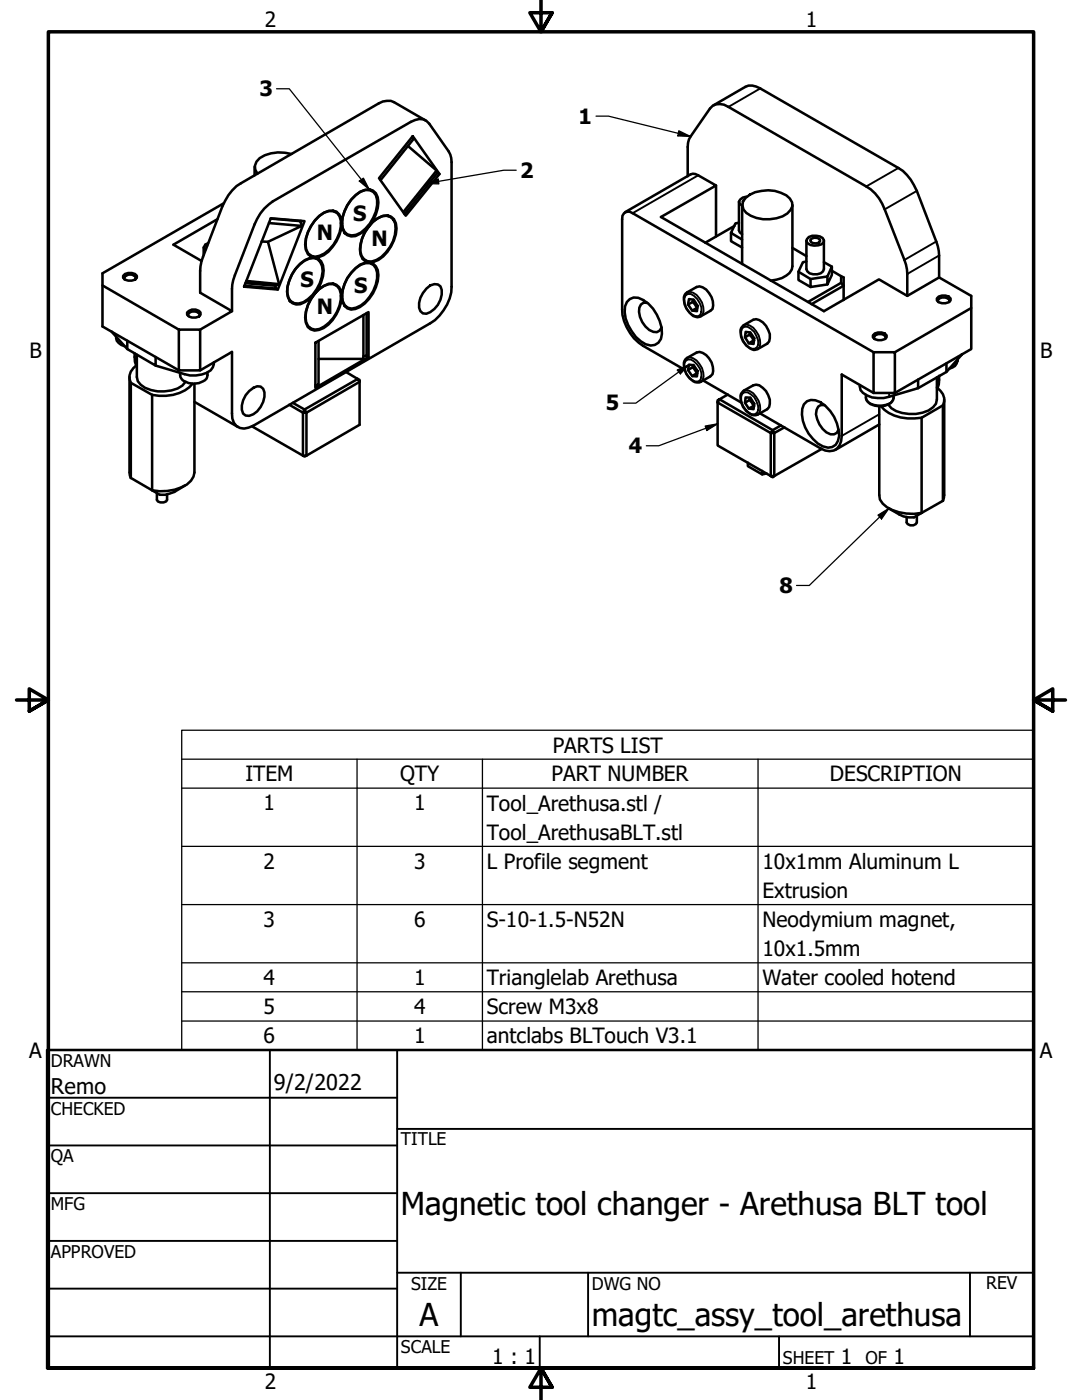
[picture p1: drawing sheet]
<svg xmlns="http://www.w3.org/2000/svg" width="216mm" height="279mm" viewBox="0 0 216 279" stroke-linecap="round" stroke-linejoin="round" font-family="sans-serif">
<!-- layer: Visible (ANSI) -->
<g fill="none" stroke="#000" stroke-width=".51">
<path d="M50.8 33.3v1.7M58.2 30.7a7.8 7.8 0 0 0-6.4 .9 2.06 2.06 0 0 0-.4 3.1M71.1 38.9a2.46 2.46 0 0 1 3.9 0 7 7 0 0 1-3 7.5 2.23 2.23 0 0 1-3.6-.9 7.4 7.4 0 0 1 2.7-6.6zM73.7 37.8l.6 .3M73.8 37.8h.1M81.4 29.1l5.7 4.9-6.6 8.4M82.2 27.3l.4 .3-6.7 8.3M82.4 27.2l5.3 7.5-6.7 8.4-5.4-7.5zM85 24.1l-6.4-3.7a3.3 3.3 0 0 0-3 .2l-27.5 16a9 9 0 0 0-3.7 4.5l-4.2 11.1-.3 1.8v4.4l6.4 3.7-6.4 3.7M87 34.2l.3 .3-6.6 8.2M87.3 34.5l.4 .2M137.2 35.2v-5.9l.3-1.5 4.2-6.1a2.57 2.57 0 0 1 3.7-.4l27.4 15.9a8.2 8.2 0 0 1 3.7 4.6l4.3 11 .2 1.9v4.4"/>
<path d="M142.4 21l6.3-3.7a2.99 2.99 0 0 1 3 .4l27.6 15.8a9 9 0 0 1 3.6 4.6l4.2 11 .3 1.9v4.4M142.9 37v10.2M148.4 39.9l-.2 .4M148.8 39.5a6.9 6.9 0 0 1 8.8 .1 1.89 1.89 0 0 1-.5 3 7.5 7.5 0 0 1-8.2-.1 1.95 1.95 0 0 1-.1-3zM149 39.2l-.8 .2-.5 .4-.3 .5 .2 .4 .5 .3M20.4 57l15.3 8.8M24.8 55.8v-.4a1.45 1.45 0 0 1 2.3 0v.4M25 54.7a1.96 1.96 0 0 1 2.3 .4v.3a1.84 1.84 0 0 1-2.7 0v-.3zM25.1 55l-.1 .1M26.8 55l.1 .1M40.6 49.4v1.5M41.3 49l-.3-.2-.4 .6 .5 .3"/>
<path d="M41.5 48.5l-.5 .3M43.4 43.8l-8.8 5 5.6 3.3M44.6 40.6l-24.2 13.9v10.7l15.3 8.7M48.8 57l6.3 .6-.2-.6M49.1 56.1l6.6 .6-.8 .3-5.9-.5M52.2 48.2l1.3 .1 2.2 8.4M53.7 44.5l6.5 .6-6.7 3.2M54 43.6l5.9 .5 .3 1M54 43.6l6.8 .5-5.4 13.7-6.7-.6zM55.1 57.6l.3 .2M59.8 52.8a3.3 3.3 0 0 1 3.5-1.1 3.2 3.2 0 0 1 .9 3.6 8 8 0 0 1-3.7 5 2.09 2.09 0 0 1-3.2-1.8 7.6 7.6 0 0 1 2.5-5.7zM60.1 44.1h-.2"/>
<path d="M61.5 50.7h.1M61.5 50.7l.5 .3M62.2 51.1l.5 .3M62.6 58.6l.1 .1M62.8 51.4l.6 .3M62.9 51.4h.1M63.6 43.2a3.2 3.2 0 0 1 3.5-1l.6 .6 .4 .8 .1 1a8.3 8.3 0 0 1 3.6-6.3 2.25 2.25 0 0 1 3.2 .2 4.6 4.6 0 0 1 0 4.3l-.6 1.2-.7 1.1a5 5 0 0 1 3.6-2.1 2.26 2.26 0 0 1 1.8 2.6 8.3 8.3 0 0 1-3.6 6.3l-1 .4-.8 .1a2.25 2.25 0 0 1 1.8 2.5 7.7 7.7 0 0 1-4.6 6.8 1.95 1.95 0 0 1-2.6-1.5l-.1-1a8.3 8.3 0 0 1-3.6 6.3 2.25 2.25 0 0 1-3.2-.3 4.6 4.6 0 0 1 0-4.2l.6-1.2 .7-1.1a5 5 0 0 1-3.6 2.1 2.26 2.26 0 0 1-1.8-2.6 8.3 8.3 0 0 1 3.6-6.3l.9-.4 .9-.1a2.25 2.25 0 0 1-1.8-2.6 8.2 8.2 0 0 1 2.7-5.6zM63.8 43.1a2.75 2.75 0 0 1 3.4-.6 3.8 3.8 0 0 1 .6 3.9 6.5 6.5 0 0 1-4.9 4.8 2.14 2.14 0 0 1-1.9-2.5 8 8 0 0 1 2.8-5.6zM63.8 57.7a2.75 2.75 0 0 1 3.4-.6 3.7 3.7 0 0 1 .6 3.9 7.5 7.5 0 0 1-4 4.7 2.09 2.09 0 0 1-2.8-2.5 7.7 7.7 0 0 1 2.8-5.5zM66.4 42l.6 .4M66.4 56.6l.6 .3M66.5 56.6h.1"/>
<path d="M66.5 42v.1M68 44.5l.2 .1M68 59.1l.2 .1M68.2 44.6a2.21 2.21 0 0 0 1.1 2.3 2.21 2.21 0 0 0 2.5-.2l1-.7 .9-.9a7.4 7.4 0 0 0-1.8 5.7l.4 .8 .6 .5 .8 .3a4.3 4.3 0 0 0-3.7 2.1 8 8 0 0 0-1.8 4.7 2.21 2.21 0 0 0-1.1-2.4 2.21 2.21 0 0 0-2.5 .3l-1 .6-.9 1a7.4 7.4 0 0 0 1.8-5.7l-.4-.9-.6-.5-.8-.2a4.3 4.3 0 0 0 3.7-2.1 8 8 0 0 0 1.8-4.7zM68.7 46.5l.6 .3M68.8 46.5h.1M71.1 53.5a2.81 2.81 0 0 1 3.4-.7 3.8 3.8 0 0 1 .5 4 6.3 6.3 0 0 1-4.8 4.8 2.14 2.14 0 0 1-1.9-2.5 7.7 7.7 0 0 1 2.8-5.6zM72.4 51.7h.1M72.4 51.6l.5 .3M73.2 52.1l.5 .3M73.5 45l.2 .1M73.7 52.4l.6 .3"/>
<path d="M73.8 52.4l.1 .1M74.3 44.4a3.2 3.2 0 0 1 3.6-1.1l.6 .5a5.4 5.4 0 0 1-.7 5.5 5.7 5.7 0 0 1-3.6 2.9 2.06 2.06 0 0 1-2.3-2.1 7.6 7.6 0 0 1 2.4-5.7zM77.3 43l.6 .3M77.4 43l.1 .1M85.1 57.6a1.86 1.86 0 0 1 2.8-.4 4.3 4.3 0 0 1-2.8 5.4l-.7-.1a2.4 2.4 0 0 1-.5-3.1zM124.7 42.4l13.1-7.6 .9-.1 4.2 2.3-11 6.3 32.5 18.8 11-6.3 5.6 3.3 6.4-3.7 6.4 3.7v10.6l-15.2 8.7M136.8 58.6l2.2-1.3a2.19 2.19 0 0 1 2.5 1.2 3.6 3.6 0 0 1 .7 3.2l-2.4 1.4a1.63 1.63 0 0 1-2.2-.7 3.1 3.1 0 0 1-.8-3.8zM137.5 59.7l.9 .1 .8 1.2-.1 1.1-1-.1-.8-1.2zM138.4 59.8l-.2 .5-.9 .5M145.9 46.5v1.6l2.2 1.3M146.6 45.1l-5.9 3.4M147.4 40.3v5.7l.2 .4 .5 .3"/>
<path d="M147.4 44.4l-.7 .2-.8 1.9 2.2 1.3M148.1 40.9v11.8M158.1 40.9v12.2a2.88 2.88 0 0 1-2.1 2.4l-2.2 .5M158.1 49.5l2.8 1.6M159.3 54.2v1.7l2.4 1.4M160.9 48v5.7a1.68 1.68 0 0 0 2.2 1l.7-.2 .4-.3 .2-.5v-5.7M160.9 52.2l-.7 .1-.9 1.9 2.4 1.5 3.4-.5 .9-2-1.6-.9M161.4 47.3a2.81 2.81 0 0 1 2.7 .2l.3 .4-.1 .5a2.57 2.57 0 0 1-3.1 .2l-.3-.5 .1-.4zM161.7 55.7v1.6l3.4-.5M161.9 47.6l.6-.2 .6 .1 .5 .3v.3a1.17 1.17 0 0 1-1.9-.2zM166 53.2v1.7l-.9 1.9v-1.6M166 54l2.3 1.4v4.5"/>
<path d="M167.8 55.1v1.4l.5 .5-6.4 3.7M167.8 56.5l-6.6 3.8M186.9 59.6a1.84 1.84 0 0 1 2.8 0v.3a1.84 1.84 0 0 1-2.8 0zM187.5 59.5l-.2 .1M189.1 59.5l.2 .1M22.3 66.2l3.1 3.5v-1.7M23.2 67.2a1.74 1.74 0 0 0 1.6 1.9M25.4 69.7l5.7 3.3v-1.8M25.8 75.2v19.1l.3 1.1M26.1 76.4v19M26.1 76.4l4.3 2.4M26.9 70.5v1.7l.3 .8"/>
<path d="M27.3 72.8a2.8 2.8 0 0 0-1.2 3.6M27.3 70.8v4.4a3.3 3.3 0 0 0 2.9 2.7 8 8 0 0 0 6.2-.9l.6-.8M35.7 65.8h4.2v8.1h-4.2zM37.3 62.4a1.76 1.76 0 0 1 2.7 0v.4a1.76 1.76 0 0 1-2.7 0zM37.6 63.1l-.1-.4a1.43 1.43 0 0 1 2.4 0l-.1 .4M37.8 62.4h-.1M38.4 76.6a8.1 8.1 0 0 1-8 2.2M38.8 76.6v17.7a3.7 3.7 0 0 1-2.7 3 10.1 10.1 0 0 1-5.7 .6v-19.1M39.5 62.4h.2M41.4 74.3a1.56 1.56 0 0 1-.8 1.8 3.5 3.5 0 0 1-4.4-.5l-.2-.4-.1-.8M42.7 72.3a2.14 2.14 0 0 1-1.5 2.1 6.4 6.4 0 0 1-4.4 .3l-5.7-1.7M46.3 62.1v-4.4l.2-1.8 4.3-11.1a9.5 9.5 0 0 1 3.6-4.6l27.6-15.9a2.65 2.65 0 0 1 3.7 .4l3.8 5.5 .5 1.4 .1 25.6a9 9 0 0 1-4.2 7.3l-35.4 20.5a2.69 2.69 0 0 1-3.8-.6l-.3-.9-.1-1v-12.3l-6.4 3.7"/>
<path d="M49.7 78l.8-.6 .8-.3 .7 .1a2.34 2.34 0 0 1 .5 3 4.2 4.2 0 0 1-2.8 2.8l-.7-.1-.5-.4a4 4 0 0 1 1.2-4.5zM57.8 60.1l.6 .3M57.8 60.1h.1M61.5 65.3h.1M61.5 65.2l.5 .3M62.9 68.4l10.6-6.1v8.9l-10.6 6.2zM63.6 68.1v8.7h-.7M68.7 61l.6 .3M68.8 61.1h.1M69 74.2l2.4 1.4 .4 .6v-.4l-.4-.2-10.6 6.1-2.4-1.3M72.5 62.9v8.7h-8.9M73.2 62.5v8.6h-.7"/>
<path d="M73.2 71.1l.3 .1M125.1 60.3a2.17 2.17 0 0 1 3.2-.4 8.2 8.2 0 0 1 3.8 6.7 2.2 2.2 0 0 1-3.3 2.1 8.1 8.1 0 0 1-4.1-7.5zM129.2 60.5l-.7-.1a2.09 2.09 0 0 0-.8 2.8 4.1 4.1 0 0 0 3.4 3.1l.5-.3 .4-.7M136.8 71.7l2.2-1.3a2.25 2.25 0 0 1 2.5 1.1 3.6 3.6 0 0 1 .7 3.2 4.5 4.5 0 0 1-3.1 1.6 3.6 3.6 0 0 1-2.5-4.3zM137.5 72.8l.9 .1 .8 1.1-.1 1.1h-1l-.8-1.2zM138.2 60.3l.9 1.2M138.2 73.3l.9 1.2M138.4 72.8l-.2 .5-.9 .6M139.1 61.4l-1 .6M139.1 74.5l-1 .6M140.3 75.9l7.6 4.4M143.2 79.9l.4-.2-.4 .6z"/>
<path d="M143.6 79.7l10.6 6.2M145.2 78.7l-1.6 1M148.1 65.2l2.2-1.4a2.3 2.3 0 0 1 2.5 1.2 3.2 3.2 0 0 1 .7 3.1 5.2 5.2 0 0 1-3.1 1.7 3.7 3.7 0 0 1-2.5-4.3zM148.4 78l1.9-1.1 .6-.1a3.6 3.6 0 0 1 2.6 4.4 4.2 4.2 0 0 1-3.1 1.7 3.6 3.6 0 0 1-2.5-4.4zM148.8 66.2l.9 .2 .8 1.1-.1 1.1-1-.1-.7-1.2zM148.8 79.3l.9 .1 .8 1.2-.1 1.1-1-.2-.7-1.1zM149.5 66.8l.6 .5 .3 .6M149.5 79.8l.9 1.2M149.7 66.4l-.2 .4-.8 .5M149.7 79.4l-.2 .4-.8 .6M150.5 67.9l-1.1 .6M172.8 78.8a1.87 1.87 0 0 0 1.8 2.2 2.97 2.97 0 0 0 3.6-1.2l.1-.9"/>
<path d="M174.2 66.9a1.84 1.84 0 0 1 2.7 0v.4a1.84 1.84 0 0 1-2.7 0zM174.3 70.3h4.3v8.1h-4.3zM174.3 70.3l-48.1-27.8a1.27 1.27 0 0 0-1.4-.1 1.27 1.27 0 0 0-.7 1.4v17.9a9.2 9.2 0 0 0 4.2 7.3l8.3 4.8M174.3 78.4l-6.3-3.7v12.3a2.67 2.67 0 0 1-2.5 3l-.8-.1-1-.4-12.1-7M174.4 67.6v-.4a1.45 1.45 0 0 1 2.3 0v.4M174.7 66.9h-.1M176.4 66.9h.1M183.2 75.8v1.7l-5.8 1.7a5.2 5.2 0 0 1-5.7-1.3l-.1-1.1M186.9 77.3a2.8 2.8 0 0 1 1.3 3.6M186.9 75.3v4.5a3.3 3.3 0 0 1-2.8 2.6 7.9 7.9 0 0 1-6.2-.9l-.7-.8M187.2 60.3l-.1-.4a1.53 1.53 0 0 1 2.4 0l-.1 .4M187.4 75l-.1 1.7-.2 .8"/>
<path d="M188.4 79.8v19l-.2 1.1M188.8 72.5v1.7l-5.6 3.3M191.1 71.8a1.93 1.93 0 0 1-1.7 1.8M192 70.7l-3.2 3.5M193.8 61.5l-15.2 8.8M26.1 95.4l5.8 3.3a7.5 7.5 0 0 0 5-1.8M31.3 98.4v1.4a1.21 1.21 0 0 0 2 0v-1.1M38.8 80.2l8.7 5M50.3 85.1l10.2 5.8M57.7 80.8l2.8 1.6h.7l-.4-.7-.3 .7v8.5M60.5 90.9h.7l-.4 .2zM61.2 82.4l10.6-6.2v8.6l-10.6 6.1z"/>
<path d="M143.2 80.3l10.6 6.1v8.6l-10.6-6.1zM149.2 92.3v.7l2.9 1.7M150.5 81l-1.1 .5M152.1 94v.7l.9-.2M153.8 95h.7l-.3 .2zM154.2 85.9l.3 .5h-.7zM155.8 84.9l-1.6 1M156.5 85.3l-2 1.1v8.6l9.5-5.4M161 80.1a3.2 3.2 0 0 1 3.7 .9 8.2 8.2 0 0 1 2.7 6 2.2 2.2 0 0 1-3.2 2.1 7.7 7.7 0 0 1-4.1-7.5l.3-.9zM164.5 80.8h-.7a2.09 2.09 0 0 0-.7 2.9 4.5 4.5 0 0 0 2.6 3h.7l.6-.3 .3-.7M175.5 81.1v17.7a3.5 3.5 0 0 0 2.6 3 10.4 10.4 0 0 0 5.8 .6M175.5 84.7l-8.8 5.1"/>
<path d="M175.8 81.1a7.7 7.7 0 0 0 6.7 2.4l1.4-.1M183.9 83.4v19M188.2 99.9l-4.3 2.5M188.2 80.9l-4.3 2.5M188.2 80.9v19M177.4 101.5l2.9 1.6 1 .2h1.1l1.5-.9M182.9 102.9v1.4a1.15 1.15 0 0 1-2 0v-1.1"/>
</g>
<!-- layer: Visible Narrow (ANSI) -->
<g fill="none" stroke="#000" stroke-width=".38">
<path d="M151.7 17.7l-6.3 3.6M139.3 35l-13.1 7.5M179.3 33.5l-6.5 3.7M182.9 38.1l-6.4 3.7M25 55.1l-.4 .3M26.9 55.1l.4 .3M136.8 59l.4-.3a2.63 2.63 0 0 1 2.4 1.8l.4 .8v.9l-.2 .6-.5 .3a3.1 3.1 0 0 1-2.5-4.1zM137.1 58.4a2.19 2.19 0 0 1 2.5 1.2 3.3 3.3 0 0 1 .6 3.1l-.4 .4M186.8 48.2l-6.3 3.7M187.4 51l-6.4 3.7M37.7 62.4l-.4 .4M39.7 62.4l.3 .4"/>
<path d="M136.8 72.1l.4-.3a2.68 2.68 0 0 1 2.4 1.7 1.82 1.82 0 0 1-.3 2.6 2.82 2.82 0 0 1-2.7-2.6l-.1-.9zM137.1 71.4a2.19 2.19 0 0 1 2.5 1.2 3.3 3.3 0 0 1 .6 3.2l-.4 .4M148.1 65.5l.4-.3a2.63 2.63 0 0 1 2.4 1.9l.4 .8v.8l-.2 .6-.5 .3a2.44 2.44 0 0 1-2.4-1.8l-.3-.9v-.7zM148.1 78.6l.4-.3a2.68 2.68 0 0 1 2.4 1.8l.4 .9v.8l-.2 .6-.5 .3a2.68 2.68 0 0 1-2.4-1.8l-.3-.9v-.8zM148.4 64.9a2.19 2.19 0 0 1 2.5 1.2 3.6 3.6 0 0 1 .7 3.2l-.4 .4M148.4 78a2.19 2.19 0 0 1 2.5 1.2 3.5 3.5 0 0 1 .7 3.1l-.4 .4M172.8 79.4a2.24 2.24 0 0 0 2.3 1.5 3.4 3.4 0 0 0 3-1l.2-.5M177.4 78.4v.8M187.4 75.8l-.5 .3M191.1 72l-.2 .6-.6 .5-.8 .3M191.8 70.8v.1M175.5 82.7l-7.5 4.3"/>
</g>
<!-- layer: Symbol (ANSI) -->
<g fill="none" stroke="#000" stroke-width=".25">
<path d="M55.2 17.7h2.5l16 20.1M71.7 36.1l.8-.5 1.2 2.2zM85 36.6l2.4-.8 .2 .9zM103 34h-2.5l-15.5 2.6M118.9 23.2h2.5l16.4 4M135.4 26.1l2.4 1.1-2.5-.1zM135.1 73.9l2.4-1.1-1.7 1.8zM137.5 72.8l-10.6 7.7h-2.5M140.7 85l2.5-.4-2.2 1.3zM143.2 84.6l-11.8 4.4h-2.4M175.2 102.8l2.2-1.3-1.5 2.1zM177.4 101.5l-15.9 15.3h-2.6"/>
<path d="M36.3 151.5v-5.8h169.9v5.8M36.3 151.5h169.9v5.8M36.3 151.5v58h169.9v-52.2M36.3 157.3h169.9M71.2 151.5v58M96.3 151.5v58M151.3 151.5v58M36.3 168.9h169.9M36.3 180.5h169.9M36.3 192.2h169.9M36.3 197.9h169.9M36.3 203.8h169.9"/>
</g>
<!-- layer: Border (ANSI) -->
<path d="M107.9 0v6.4l-2.2-3.9h4.5l-2.3 3.9 2.3-3.9M3.3 139.7h6.4l-3.9-2.2v4.4l3.9-2.2-3.9 2.2M212.6 139.7h-6.4l3.9-2.2v4.4l-3.9-2.2 3.9 2.2M9.7 273v-266.6h196.5v266.6h-196.5h196.5M110.2 276.9l-2.3-3.9 2.3 3.9h-4.5l2.2-3.9v6.4" fill="none" stroke="#000" stroke-width=".7"/>
<!-- layer: Title (ANSI) -->
<g fill="none" stroke="#000" stroke-width=".38">
<path d="M9.4 219.1h69.8M53.8 209.5v63.5M79.2 209.5v63.5M9.4 228.6h69.8M9.4 238.1h69.8M79.2 225.3h127M9.4 247.6h69.8M9.4 257.2h69.8M79.2 254h127M91.9 254v12.7M117.3 254v12.7M193.5 254v12.7"/>
<path d="M9.4 266.7h196.8M107.7 266.7v6.3M155.4 266.7v6.3"/>
</g>
<path d="M9.4 209.5h196.8v63.5h-196.8z" fill="none" stroke="#000" stroke-width=".51"/>
<!-- layer: Symbol (ANSI) -->
<g fill="#000">
<path d="M71.7 36.1l.8-.5 1.2 2.2z" fill-rule="evenodd"/>
<path d="M85 36.6l2.4-.8 .2 .9z" fill-rule="evenodd"/>
<path d="M135.4 26.1l2.4 1.1-2.5-.1z" fill-rule="evenodd"/>
<path d="M135.1 73.9l2.4-1.1-1.7 1.8z" fill-rule="evenodd"/>
<path d="M140.7 85l2.5-.4-2.2 1.3z" fill-rule="evenodd"/>
<path d="M175.2 102.8l2.2-1.3-1.5 2.1z" fill-rule="evenodd"/>
</g>
<g font-size="6.3">
<text x="80" y="242.4">Magnetic tool changer - Arethusa BLT tool</text>
<text x="83.7" y="264.5">A</text>
<text x="118.1" y="264.7">magtc_assy_tool_arethusa</text>
</g>
<g font-size="4.3">
<text x="10.2" y="218.2">Remo</text>
<text x="54.6" y="217.6">9/2/2022</text>
</g>
<g font-size="4.2">
<text x="52.8" y="5.3">2</text>
<text x="160.8" y="5.3">1</text>
<text x="51.8" y="19.2">3</text>
<text x="115.4" y="24.7">1</text>
<text x="103.8" y="35.6">2</text>
<text x="63.2" y="47.9">N</text>
<text x="70.5" y="44.1">S</text>
<text x="74.1" y="49">N</text>
<text x="59.9" y="57.3">S</text>
<text x="70.7" y="58.4">S</text>
<text x="63.2" y="62.6">N</text>
<text x="5.9" y="71.4">B</text>
<text x="207.6" y="71.4">B</text>
<text x="120.9" y="81.9">5</text>
<text x="125.5" y="90.5">4</text>
<text x="155.5" y="118.4">8</text>
<text x="49" y="156">ITEM</text>
<text x="79.8" y="156">QTY</text>
<text x="110" y="156">PART NUMBER</text>
<text x="110.3" y="150.2">PARTS LIST</text>
<text x="165.6" y="156">DESCRIPTION</text>
<text x="52.6" y="161.7">1</text>
<text x="82.6" y="161.7">1</text>
<text x="97.2" y="161.8">Tool_Arethusa.stl /</text>
<text x="97.2" y="167.6">Tool_ArethusaBLT.stl</text>
<text x="52.6" y="173.4">2</text>
<text x="82.6" y="173.4">3</text>
<text x="97.2" y="173.4">L Profile segment</text>
<text x="152.1" y="173.4">10x1mm Aluminum L</text>
<text x="152.1" y="179.2">Extrusion</text>
<text x="52.6" y="185">3</text>
<text x="82.6" y="185">6</text>
<text x="97.2" y="185">S-10-1.5-N52N</text>
<text x="152.1" y="185">Neodymium magnet,</text>
<text x="152.1" y="190.8">10x1.5mm</text>
<text x="52.6" y="196.5">4</text>
<text x="82.6" y="196.6">1</text>
<text x="97.2" y="196.7">Trianglelab Arethusa</text>
<text x="152.1" y="196.7">Water cooled hotend</text>
<text x="52.6" y="202.4">5</text>
<text x="82.6" y="202.4">4</text>
<text x="97.2" y="202.4">Screw M3x8</text>
<text x="52.6" y="208.2">6</text>
<text x="82.6" y="208.2">1</text>
<text x="97.2" y="208.2">antclabs BLTouch V3.1</text>
<text x="5.8" y="211.1">A</text>
<text x="207.5" y="211.1">A</text>
<text x="98.2" y="272.3">1 : 1</text>
<text x="167.8" y="272.2">1</text>
<text x="178.3" y="272.2">1</text>
<text x="52.8" y="277.1">2</text>
<text x="160.8" y="277.1">1</text>
</g>
<g font-size="3.5">
<text x="10.2" y="212.9">DRAWN</text>
<text x="10.2" y="222.4">CHECKED</text>
<text x="10.2" y="232">QA</text>
<text x="80" y="228.6">TITLE</text>
<text x="10.2" y="241.5">MFG</text>
<text x="10.2" y="251">APPROVED</text>
<text x="82" y="257.4">SIZE</text>
<text x="118.1" y="257.4">DWG NO</text>
<text x="196.8" y="257.3">REV</text>
<text x="80" y="270.1">SCALE</text>
<text x="156.2" y="272.2">SHEET</text>
<text x="172.7" y="272.2">OF</text>
</g>
</svg>
